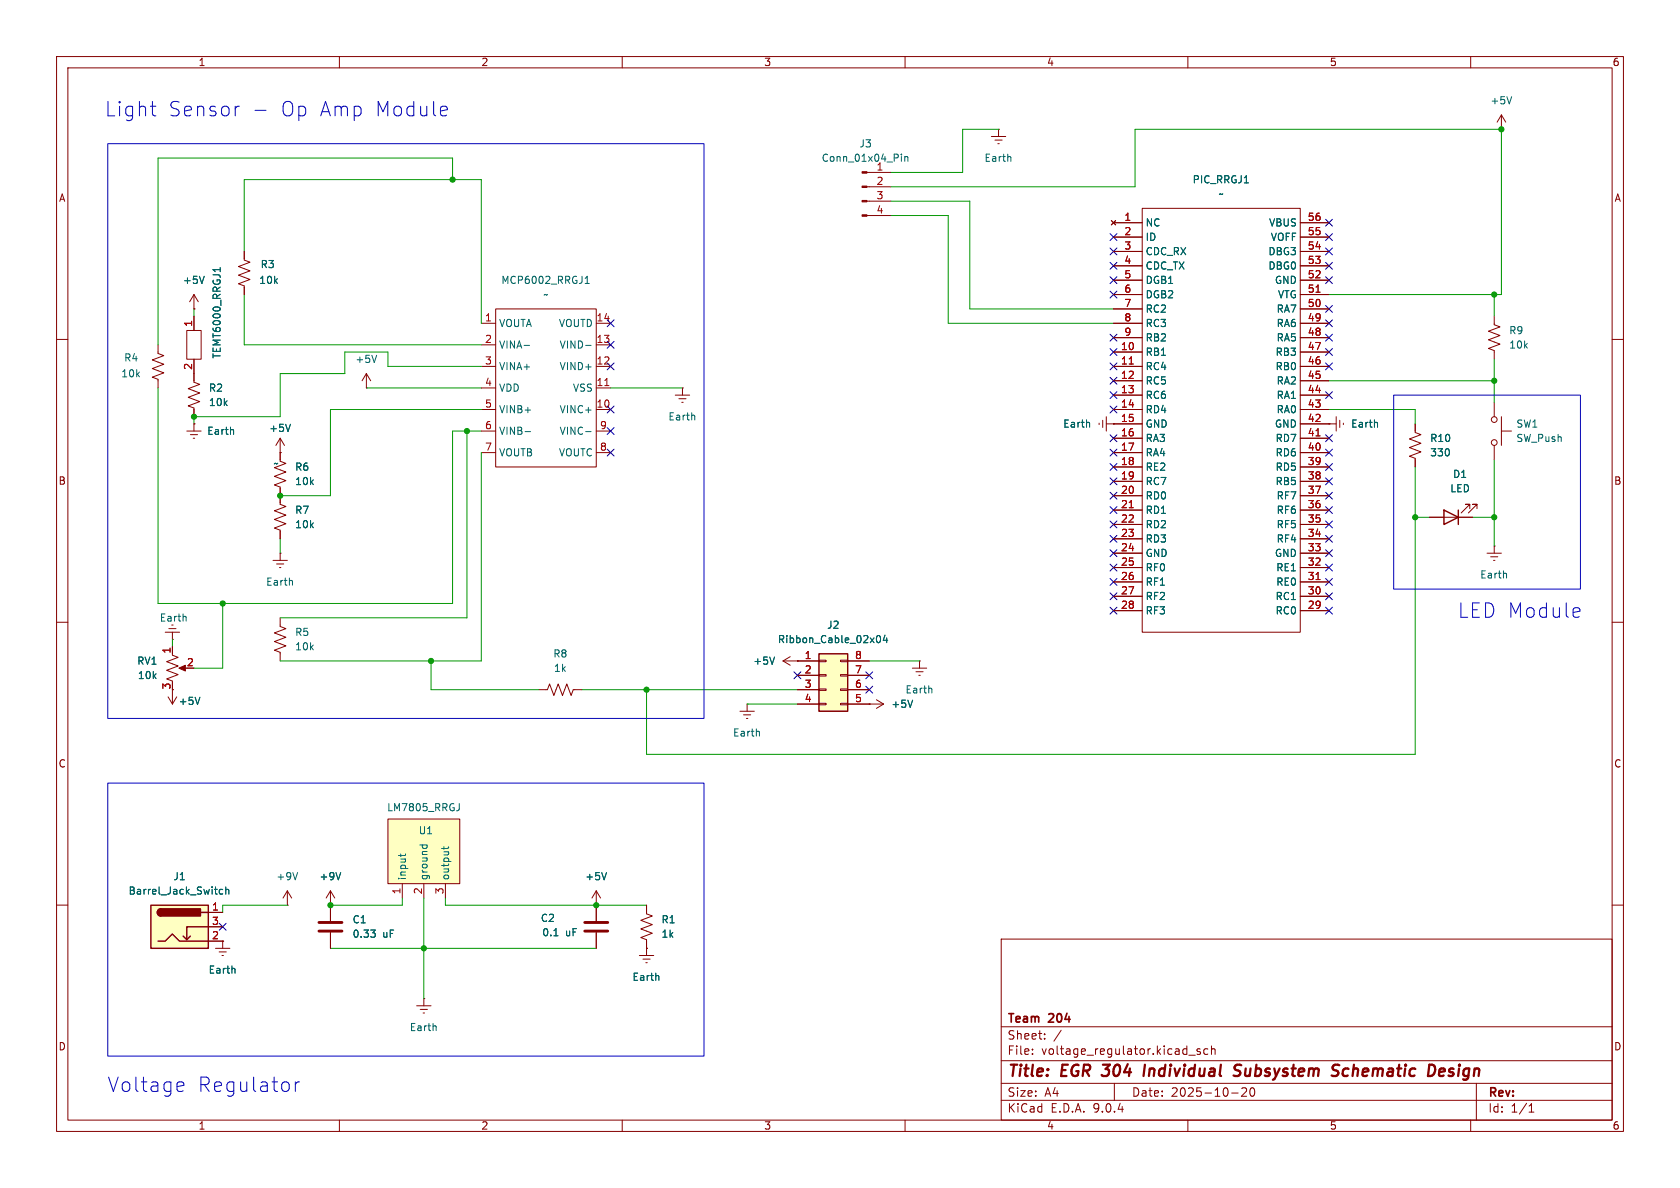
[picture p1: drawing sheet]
<svg xmlns="http://www.w3.org/2000/svg" width="297mm" height="210mm" viewBox="0 0 297 210" stroke-linecap="round" stroke-linejoin="round" font-family="sans-serif">
<g fill="none" stroke="#840000" stroke-width=".18">
<path d="M10 10h277v190h-277zM12 12h273v186h-273zM60 10v2M110 10v2M160 10v2M210 10v2M260 10v2M10 60h2M285 60h2M10 110h2M161.3 118.1h2.5M161.9 118.7h1.3"/>
<path d="M162.4 119.4h.3M162.6 116.8h.1M162.6 116.8v1.3M285 110h2M29.7 123.2l.8 1.3M30.5 121.9v2.6M31.2 123.2l-.7 1.3M10 160h2M177 166h108v32h-108zM285 160h2M60 198v2M110 198v2"/>
<path d="M160 198v2M177 194.5h108M177 191.5h108M177 187.5h108M177 181.5h108M182.5 186.3v.1M182.5 185.5v.1M184.7 183.6v.1M184.7 182.8v.1M187.6 182.1l-1.3 2M197 191.5v3M210 198v2"/>
<path d="M210.2 186.5h1.1M212.2 185.5l-.4-.1-.2 .2 .1 .2 .5 .2v.3h-.6M213.5 185.5l-.4-.1-.3 .3v.4l.2 .2h.5M214.2 185.5l.2-.1 .3 .1 .1 .9M214.2 184.9v1.5M217.7 193.2h1.2M220.1 192.3l-.6 .1M220.3 192.4v.5l-.8 .9h.9M221.1 192.4a.81 .81 0 0 0 .4 1.4l.2-.1 .1-.5-.1-.8M260 198v2M261 191.5v6.5M270.3 196.6h.9"/>
<path d="M270.3 195.5l.4-.4v1.5"/>
</g>
<path d="M202.4 188.2l-.2 2M219.4 188.3a.85 .85 0 0 0-1 .1 .45 .45 0 0 0 .2 .8l.3 .1a.49 .49 0 0 1 .4 .5 .49 .49 0 0 1-.5 .4l-.7-.1M236.5 189.4a.44 .44 0 0 1 0 .6M236.5 188.2l.3 .1M238.2 188.9a.66 .66 0 0 0-.8 .4v.7l.3 .2h.4M254.4 189.5l1-.1v-.4l-.2-.1-.6 .1-.2 .9 .2 .3 .6-.1" fill="none" stroke="#840000" stroke-width=".4"/>
<path d="M35.3 123.3l-.4 1.2M164.7 121.7v.8" fill="none" stroke="#006464" stroke-width=".18"/>
<path d="M144.8 115.6h5.1v10.1h-5.1z" fill="#ffffc2"/>
<path d="M144.8 115.6h5.1v10.1h-5.1z" fill="none" stroke="#840000" stroke-width=".25"/>
<g fill="none" stroke="#840000" stroke-width=".18">
<path d="M153.3 30.5h4.2M153.3 33h4.2M153.3 35.6h4.2M153.3 38.1h4.2M175.3 24.1h2.5M175.9 24.8h1.3M176.4 25.4h.3M176.5 22.9h.1M176.5 22.9v1.2M85.1 57.2h2.5M87.6 54.6h17.8v28h-17.8zM105.4 57.2h2.5"/>
<path d="M85.1 61h2.5M85.1 64.8h2.5M85.1 68.6h2.5M85.1 72.4h2.5M85.1 76.2h2.5M105.4 61h2.5M105.4 64.8h2.5M105.4 68.6h2.5M105.4 72.4h2.5M105.4 76.2h2.5M119.4 69.9h2.5M120 70.5h1.3"/>
<path d="M120.5 71.1h.3M120.6 68.6h.1M120.6 68.6v1.3M194.3 74.8v.3M194.9 74.3v1.3M195.6 74.9h1.2M195.6 73.7v2.5M196.8 74.9h.1M264.2 71.1v2.6M264.2 78.7v2.6M265.4 76.2h1.8M265.4 73.7v5"/>
<path d="M85.1 80h2.5M105.4 80h2.5M30.5 115.8l1 .4-2 .8 2 .7-2 .8 2 .8-2 .7 1 .4v.3M30.5 114.3v1.3M32 118.1h1M49.5 109.2v1.5l1 .4-2 .8 2 .7-2 .8 2 .8-2 .7 1 .4v1.5M138.4 116.8h6.4M138.4 116.8l1.3 .8M139.7 116.1l-1.3 .7M141 116.8h.1M141 119.4h3.8M144.8 116.7h1.2v.3h-1.2z"/>
<path d="M144.8 119.3h1.2v.2h-1.2zM148.6 116.7h1.3v.3h-1.3zM148.6 119.3h1.3v.2h-1.3zM149.9 116.8h3.8M149.9 119.4h3.8M95.2 121.9h1.6l.4-1 .7 2 .8-2 .7 2 .8-2 .8 2 .3-1h1.6M130.8 125.7h2.5M131.4 126.4h1.3M132 127h.2M132.1 124.5h.1M132.1 124.5v1.2M141 121.9h3.8"/>
<path d="M141 124.5h3.8M144.8 121.8h1.2v.2h-1.2zM144.8 124.3h1.2v.3h-1.2zM148.6 121.8h1.3v.2h-1.3zM148.6 124.3h1.3v.3h-1.3zM149.9 121.9h3.8M149.9 124.5h6.3M153.7 124.5h.1M154.9 123.7l1.3 .8M156.2 124.5l-1.3 .7M105.4 157.5l-.8 1.3M105.4 157.5l.8 1.3"/>
<path d="M105.4 157.5v5.3M58.4 160v2.8M58.4 164.8v2.8M73.7 177.8h2.5M74.3 178.4h1.3M74.8 179.1h.3M74.9 176.5h.1M74.9 176.5v1.3M105.4 160h.1M105.4 164.8v2.8M113 168.9h2.6M113.7 169.5h1.2"/>
<path d="M114.2 170.2h.2M114.3 160v1.5l1 .4-2 .8 2 .7-2 .8 2 .8-2 .7 1 .4v2.8M114.3 167.6h.1"/>
<circle cx="264.2" cy="74.2" r=".51"/>
<circle cx="264.2" cy="78.2" r=".51"/>
</g>
<g fill="none" stroke="#006464" stroke-width=".18">
<path d="M159.4 27.2v.2M159.4 27.7v.8M160 27.7v.8M160 27.8l.1-.1h.3l.1 .8M178.6 27.7l.1 .8M103.4 50.1h.8M103.4 49.2l.4-.4v1.3M92.7 61.1h.9M92.8 76.3h1M103.5 61.1h1M103.5 76.3h1M122.8 73.5v.7"/>
<path d="M192.6 74.7v.8M136.9 116.1l-.4 1.3M154.9 112.8l.2-.3 .1-.2a.68 .68 0 0 1 .5 .7 .68 .68 0 0 1-.5 .6l-.1-.1-.2-.4M156.5 112.3l-.4 .9h.8M156.8 112.8v.8M134.2 129.3l.1 .8M161.3 123.8l-.4 1.2M107.2 154.2l-.4 1.3M65.5 164.4h.8l-.4 .5M66.2 165l.1 .1-.1 .5M97.9 165.4h.8M116.4 172.5l.1 .8"/>
<path d="M77 181.4l.1 .8"/>
</g>
<path d="M106.9 68.2h.7" fill="none" stroke="#a90000" stroke-width=".18"/>
<path d="M56.4 163.1h4.1M56.4 164.6h4.1M103.4 163.1h4M103.4 164.6h4" fill="none" stroke="#840000" stroke-width=".51"/>
<g fill="#840000" stroke="#840000" stroke-width=".18">
<path d="M152.4 30.4h.9v.2h-.9z"/>
<path d="M152.4 32.9h.9v.2h-.9z"/>
<path d="M152.4 35.4h.9v.3h-.9z"/>
<path d="M152.4 38h.9v.2h-.9z"/>
<path d="M31.6 118.1l1.2-.5v1z"/>
</g>
<path d="M68.6 144.8h12.7v11.4h-12.7z" fill="#ffffc2"/>
<g fill="none" stroke="#840000" stroke-width=".18">
<path d="M50.8 157.5l-.8 1.3M50.8 157.5l.8 1.3M50.8 157.5v2.5M58.4 157.5l-.7 1.3M58.4 157.5l.8 1.3M58.4 157.5v2.5M68.6 144.8h12.7v11.4h-12.7zM71.1 156.2v2.6M74.9 156.2v2.6M78.7 156.2v2.6M38.1 167.6h2.5M38.7 168.3h1.3"/>
<path d="M39.2 168.9h.3M39.4 166.4h.1M39.4 166.4v1.2M50.8 160h.1M58.4 160h.1"/>
</g>
<path d="M52.6 154.2l-.4 1.3M60.2 154.2l-.4 1.3M70.9 150.9v.5M71.7 150.9l-.2 .3h-1.1M74.2 149.4h1.3M74.7 149.4v.3M75.4 149.4l.1 .3M78.5 149.7v.5M79.3 149.7l-.2 .3h-1.1M81.2 142.1v.9l-.4 .3M41.5 171.2v.8" fill="none" stroke="#006464" stroke-width=".18"/>
<path d="M26.7 160h10.1v7.6h-10.1z" fill="#ffffc2"/>
<path d="M255.3 90.2l2.5 1.2-2.5 1.3zM257.8 90.2v2.5M26.7 160h10.1v7.6h-10.1zM27.9 166.4h1.3l1.3-1.3 1.2 1.3h5.1M28.4 160.7a.64 .64 0 0 0-.6 .6 .64 .64 0 0 0 .6 .6M33.7 165.5l-.7 .6M35.6 161.3h1.2M36.8 163.8h-3.8v2.3l-.6-.6" fill="none" stroke="#840000" stroke-width=".25"/>
<g fill="#840000" stroke="#840000" stroke-width=".25">
<path d="M28 160.8l.4-.1v1.2a.63 .63 0 0 1-.5-.4 .63 .63 0 0 1 .1-.7z"/>
<path d="M28.4 160.7h7v1.2h-7z"/>
</g>
<g fill="none" stroke="#840000" stroke-width=".18">
<path d="M196.5 39l.7 .8M196.8 39.4h5.1M197.2 39l-.7 .8M201.9 36.8h28v75h-28zM229.9 39.4h5M265.4 22.9h.1M265.4 20.3l-.7 1.3M265.4 20.3l.8 1.3M265.4 20.3v2.6M33 58.4h2.6v5.1h-2.6zM34.3 54.6h.1M34.3 52.1v2.5"/>
<path d="M34.3 55.9v2.5M34.3 52.1l-.8 1.2M34.3 52.1l.8 1.2M43.2 44.5v1.5l1 .4-2 .7 2 .8-2 .7 2 .8-2 .8 1 .3v1.6M196.8 41.9h5.1M196.8 44.5h5.1M196.8 47h5.1M196.8 49.5h5.1M196.8 52.1h5.1M196.8 54.6h5.1M196.8 57.2h5.1M196.8 59.7h5.1"/>
<path d="M229.9 41.9h5M229.9 44.5h5M229.9 47h5M229.9 49.5h5M229.9 52.1h5M229.9 54.6h5M229.9 57.2h5M229.9 59.7h5M264.2 55.9v1.5l1 .4-2.1 .7 2.1 .8-2.1 .8 2.1 .7-2.1 .8 1.1 .4v1.5M27.9 61v1.5l1.1 .4-2.1 .7 2.1 .8-2.1 .8 2.1 .7-2.1 .8 1 .4v1.5M33 76.2h2.6M33.7 76.8h1.2"/>
<path d="M34.2 77.5h.2M34.3 74.9h.1M34.3 63.5v4.1l1 .3-2 .8 2 .8-2 .7 2 .8-2 .8 1 .3v1.6M34.3 74.9v1.3M49.5 77.5v4l1 .4-2 .8 2 .7-2 .8 2 .8-2 .7 1 .4v3.1l1 .3-2 .8 2 .8-2 .7 2 .8-2 .7 1 .4v1.6M49.5 77.5l-.7 1.2M49.5 77.5l.8 1.2M64.8 68.6h.1M64.8 66l-.8 1.3M64.8 66l.7 1.3M64.8 66v2.6M196.8 74.9h.1"/>
<path d="M196.8 74.9h5.1M196.8 62.2h5.1M196.8 64.8h5.1M196.8 67.3h5.1M196.8 69.9h5.1M196.8 72.4h5.1M196.8 77.5h5.1M229.9 74.9h6.3M229.9 62.2h5M229.9 64.8h5M229.9 67.3h5M229.9 69.9h5"/>
<path d="M229.9 72.4h5M229.9 77.5h5M234.9 74.9h.1M236.2 73.7v2.5M236.9 74.3v1.3M237.5 74.8v.3M250.2 74.9v1.6l1 .3-2 .8 2 .8-2 .7 2 .8-2 .7 1 .4v1.6M48.3 99.1h2.5M48.9 99.7h1.3M49.5 80h.1M49.5 97.8h.1M49.5 97.8v1.3"/>
<path d="M196.8 97.8h5.1M196.8 80h5.1M196.8 82.6h5.1M196.8 85.1h5.1M196.8 87.6h5.1M196.8 90.2h5.1M196.8 92.7h5.1M196.8 95.3h5.1M229.9 97.8h5M229.9 80h5M229.9 82.6h5M229.9 85.1h5"/>
<path d="M229.9 87.6h5M229.9 90.2h5M229.9 92.7h5M229.9 95.3h5M252.7 91.4h7.6M259.8 89.9v-.7h-.7h.7l-1.5 1.5M261.1 89.9v-.7h-.8h.8l-1.5 1.5M262.9 97.8h2.5M263.5 98.4h1.3M264 99.1h.3M264.2 96.5h.1M264.2 96.5v1.3"/>
<path d="M29.2 111.8h2.5M29.8 111.1h1.3M30.5 113h.1M30.5 111.8v1.2M30.5 114.3v1.3M49.4 100.3h.3M141 116.8h.1M141 116.8h3.8M141 119.4h3.8M149.9 116.8h3.8M149.9 119.4h3.8M196.8 100.3h5.1"/>
<path d="M196.8 102.9h5.1M196.8 105.4h5.1M196.8 108h5.1M229.9 100.3h5M229.9 102.9h5M229.9 105.4h5M229.9 108h5M141 121.9h3.8M141 124.5h3.8M149.9 121.9h3.8M149.9 124.5h3.8M153.7 124.5h.1"/>
<path d="M36.8 161.3h2.6M36.8 163.8h2.6M36.8 166.4h2.6M39.4 166.4h.1M58.4 160h.1M58.4 160v2.8M58.4 164.8v2.8M105.4 160h.1M105.4 160v2.8M105.4 164.8v2.8M114.3 167.6h.1M114.3 160v1.3"/>
<path d="M114.3 166.4v1.2"/>
</g>
<g fill="none" stroke="#006464" stroke-width=".18">
<path d="M267.2 17.1l-.4 1.3M36.1 48.8l-.4 1.3M38.9 47.3v.7M38.9 47.7h-1.2l.1 .1M41.2 76l.1 .8M51.3 75l-.4 1.3M66.6 62.8l-.4 1.3M192.6 74.7v.8M243.5 74.7v.8M32.9 109v.8M51.6 102.7l.1 .7M136.9 116.1l-.4 1.3"/>
<path d="M154.9 112.8l.2-.3 .1-.2a.68 .68 0 0 1 .5 .7 .68 .68 0 0 1-.5 .6l-.1-.1-.2-.4M156.5 112.3l-.4 .9h.8M156.8 112.8v.8M266.3 101.4v.8M35.3 123.3l-.4 1.2M161.3 123.8l-.4 1.2M39.4 157.3l-.4-.1-.2 .3 .1 .5h.5M39.9 157.3l.2-.1 .3 .1 .1 .8M39.9 156.8v1.3M60.2 154.2l-.4 1.3M107.2 154.2l-.4 1.3M41.5 171.2v.8"/>
<path d="M65.5 164.4h.8l-.4 .5M66.2 165l.1 .1-.1 .5M97.9 165.4h.8M116.4 172.5l.1 .8"/>
</g>
<path d="M232.7 51.7h.7M199.6 64.4h.8M232.7 77.1h.7M199.6 89.8h.8M232.7 102.5h.7" fill="none" stroke="#a90000" stroke-width=".18"/>
<g fill="none" stroke="#009600" stroke-width=".18">
<path d="M80 31.8v-3.9h-52.1v33.1M157.5 38.1h10.1v19.1h29.2M157.5 35.6h13.9v19h25.4M157.5 33h43.2v-10.1h64.7v29.2h-30.5M176.5 22.9h-6.3v7.6h-12.7M34.3 54.6v1.3M43.2 44.5v-12.7h41.9v25.4M43.2 52.1v8.9h41.9M264.2 52.1v3.8M27.9 68.6v38.1h52.1v-30.5h5.1M64.8 68.6h20.3M82.5 76.2v33h-33"/>
<path d="M85.1 72.4h-26.7v15.2h-8.9M85.1 64.8h-16.5v-2.6h-7.6v3.8h-11.5v7.7h-15.2v1.2M107.9 68.6h12.7M234.9 72.4h15.3v2.5M234.9 67.3h29.3M264.2 63.5v7.6M49.5 95.3v2.5M85.1 80v36.8h-35.6M250.2 82.6v50.8h-135.9v-11.5M250.2 91.4h2.5M260.3 91.4h3.9M264.2 81.3v15.2"/>
<path d="M30.5 113v1.3M39.4 106.7v11.4h-5.1M76.2 116.8v5.1h19M153.7 116.8h8.9M102.9 121.9h38.1M132.1 124.5h8.9M71.1 158.8v1.2h-12.7M74.9 158.8v17.7M78.7 158.8v1.2h35.6M50.8 160h-11.4v1.3M58.4 167.6h47"/>
</g>
<g fill="none" stroke="#000084" stroke-width=".18">
<path d="M234.3 38.8l1.3 1.2M235.6 38.8l-1.3 1.2M107.3 56.5l1.3 1.3M108.6 56.5l-1.3 1.3M196.2 46.4l1.3 1.2M196.2 48.9l1.3 1.2M196.2 59.1l1.3 1.2M196.2 51.5l1.3 1.2M196.2 41.3l1.3 1.2M196.2 43.8l1.3 1.3M197.5 46.4l-1.3 1.2M197.5 48.9l-1.3 1.2"/>
<path d="M197.5 59.1l-1.3 1.2M197.5 51.5l-1.3 1.2M197.5 41.3l-1.3 1.2M197.5 43.8l-1.3 1.3M234.3 48.9l1.3 1.2M234.3 54l1.3 1.2M234.3 46.4l1.3 1.2M234.3 56.5l1.3 1.3M234.3 43.8l1.3 1.3M234.3 41.3l1.3 1.2M234.3 59.1l1.3 1.2M235.6 48.9l-1.3 1.2"/>
<path d="M235.6 54l-1.3 1.2M235.6 46.4l-1.3 1.2M235.6 56.5l-1.3 1.3M235.6 43.8l-1.3 1.3M235.6 41.3l-1.3 1.2M235.6 59.1l-1.3 1.2M107.3 75.6l1.3 1.2M107.3 71.8l1.3 1.2M107.3 60.4l1.3 1.2M107.3 64.2l1.3 1.2M107.3 79.4l1.3 1.2M108.6 75.6l-1.3 1.2"/>
<path d="M108.6 71.8l-1.3 1.2M108.6 60.4l-1.3 1.2M108.6 64.2l-1.3 1.2M108.6 79.4l-1.3 1.2M196.2 69.2l1.3 1.3M196.2 71.8l1.3 1.2M196.2 64.2l1.3 1.2M196.2 61.6l1.3 1.2M196.2 66.7l1.3 1.2M196.2 76.9l1.3 1.2M196.2 79.4l1.3 1.2M197.5 69.2l-1.3 1.3"/>
<path d="M197.5 71.8l-1.3 1.2M197.5 64.2l-1.3 1.2M197.5 61.6l-1.3 1.2M197.5 66.7l-1.3 1.2M197.5 79.4l-1.3 1.2M197.5 76.9l-1.3 1.2M234.3 79.4l1.3 1.2M234.3 69.2l1.3 1.3M234.3 76.9l1.3 1.2M234.3 64.2l1.3 1.2M234.3 61.6l1.3 1.2M235.6 79.4l-1.3 1.2"/>
<path d="M235.6 69.2l-1.3 1.3M235.6 76.9l-1.3 1.2M235.6 64.2l-1.3 1.2M235.6 61.6l-1.3 1.2M196.2 87l1.3 1.2M196.2 81.9l1.3 1.3M196.2 89.6l1.3 1.2M196.2 92.1l1.3 1.2M196.2 97.2l1.3 1.2M196.2 99.7l1.3 1.2M196.2 94.6l1.3 1.3M196.2 84.5l1.3 1.2"/>
<path d="M197.5 87l-1.3 1.2M197.5 81.9l-1.3 1.3M197.5 92.1l-1.3 1.2M197.5 84.5l-1.3 1.2M197.5 94.6l-1.3 1.3M197.5 89.6l-1.3 1.2M197.5 97.2l-1.3 1.2M197.5 99.7l-1.3 1.2M234.3 92.1l1.3 1.2M234.3 89.6l1.3 1.2M234.3 99.7l1.3 1.2M234.3 87l1.3 1.2"/>
<path d="M234.3 97.2l1.3 1.2M234.3 94.6l1.3 1.3M234.3 81.9l1.3 1.3M234.3 84.5l1.3 1.2M235.6 92.1l-1.3 1.2M235.6 89.6l-1.3 1.2M235.6 99.7l-1.3 1.2M235.6 87l-1.3 1.2M235.6 97.2l-1.3 1.2M235.6 94.6l-1.3 1.3M235.6 81.9l-1.3 1.3M235.6 84.5l-1.3 1.2"/>
<path d="M140.4 118.8l1.2 1.2M141.6 118.8l-1.2 1.2M153.1 118.8l1.2 1.2M154.3 118.8l-1.2 1.2M196.2 104.8l1.3 1.2M196.2 102.3l1.3 1.2M196.2 107.3l1.3 1.3M197.5 107.3l-1.3 1.3M197.5 102.3l-1.3 1.2M197.5 104.8l-1.3 1.2M234.3 102.3l1.3 1.2M234.3 104.8l1.3 1.2"/>
<path d="M234.3 107.3l1.3 1.3M235.6 102.3l-1.3 1.2M235.6 104.8l-1.3 1.2M235.6 107.3l-1.3 1.3M153.1 121.3l1.2 1.2M154.3 121.3l-1.2 1.2M38.8 163.2l1.2 1.2M40 163.2l-1.2 1.2"/>
</g>
<g fill="none" stroke="#0000c2" stroke-width=".18">
<path d="M26.6 18.8h1M42.1 18.8h.2M45.1 19.5h1.9M78.7 18.8l.3 .1 .1 .5-1.2 .2M19 25.4h105.5v101.6h-105.5zM27.3 20.5h.3M79 20.4l-.3 .1M246.4 69.9h33v34.2h-33zM279 107.4l.2 .1 .1 .5-1.2 .3M279.2 109l-.2 .1M19 138.4h105.5v48.3h-105.5zM31.7 191.2l.7 .2 .1 .5-1.2 .2"/>
<path d="M32.4 192.8l-.7 .1M52.2 191.2v1.7M52.9 191.2a.65 .65 0 0 0-.7 .5"/>
</g>
<g fill="#009600" stroke="#009600" stroke-width=".18">
<circle cx="114.3" cy="121.9" r=".46"/>
<circle cx="82.5" cy="76.2" r=".46"/>
<circle cx="49.5" cy="87.6" r=".46"/>
<circle cx="264.2" cy="91.4" r=".46"/>
<circle cx="250.2" cy="91.4" r=".46"/>
<circle cx="58.4" cy="160" r=".46"/>
<circle cx="76.2" cy="116.8" r=".46"/>
<circle cx="39.4" cy="106.7" r=".46"/>
<circle cx="74.9" cy="167.6" r=".46"/>
<circle cx="105.4" cy="160" r=".46"/>
<circle cx="264.2" cy="67.3" r=".46"/>
<circle cx="264.2" cy="52.1" r=".46"/>
<circle cx="265.4" cy="22.9" r=".46"/>
<circle cx="80" cy="31.8" r=".46"/>
<circle cx="34.3" cy="73.7" r=".46"/>
</g>
<g font-size="3.5" fill="#0000c2">
<text x="18.5" y="20.8">Light</text>
<text x="29.7" y="20.8">Sensor</text>
<text x="49.4" y="20.8">Op Amp</text>
<text x="66" y="20.8">Module</text>
<text x="257.7" y="109.5">LED Module</text>
<text x="19" y="193.3">Voltage</text>
<text x="34.9" y="193.3">Regulator</text>
</g>
<g font-size="2.8" fill="#840000">
<text x="178" y="190.9">Title:</text>
<text x="187.7" y="190.9">EGR 304</text>
<text x="203.8" y="190.9">Individual</text>
<text x="220.6" y="190.9">Subsystem</text>
<text x="238.8" y="190.9">Schematic</text>
<text x="256.5" y="190.9">Design</text>
</g>
<g font-size="2.1" fill="#840000">
<text x="178" y="184">Sheet:</text>
<text x="178" y="181.2">Team</text>
<text x="185.5" y="181.2">204</text>
<text x="178" y="186.7">File:</text>
<text x="184.1" y="186.7">voltage_regulator.kicad_sch</text>
<text x="178" y="196.9">KiCad</text>
<text x="178" y="194.1">Size:</text>
<text x="184.7" y="194.1">A4</text>
<text x="185.7" y="196.9">E.D.A.</text>
<text x="193.3" y="196.9">9.0.4</text>
<text x="200" y="194.1">Date:</text>
<text x="207" y="194.1">2025-10-20</text>
<text x="263" y="194.3">Rev:</text>
<text x="263" y="196.9">Id:</text>
<text x="267.1" y="196.9">1/1</text>
</g>
<g font-size="1.8" fill="#840000">
<text x="35" y="11.9">1</text>
<text x="85" y="11.9">2</text>
<text x="135" y="11.9">3</text>
<text x="185" y="11.9">4</text>
<text x="235" y="11.9">5</text>
<text x="285" y="11.9">6</text>
<text x="10.3" y="35.9">A</text>
<text x="285.3" y="35.9">A</text>
<text x="10.3" y="85.9">B</text>
<text x="285.3" y="85.9">B</text>
<text x="30.2" y="122" transform="rotate(-90 30.2 122)">3</text>
<text x="10.3" y="135.9">C</text>
<text x="285.3" y="135.9">C</text>
<text x="10.3" y="185.9">D</text>
<text x="285.3" y="185.9">D</text>
<text x="35" y="199.9">1</text>
<text x="85" y="199.9">2</text>
<text x="135" y="199.9">3</text>
<text x="185" y="199.9">4</text>
<text x="235" y="199.9">5</text>
<text x="285" y="199.9">6</text>
</g>
<g font-size="1.8" fill="#006464">
<text x="263.4" y="18.6">+5V</text>
<text x="145.2" y="28.8">Conn_01x04_Pin</text>
<text x="151.8" y="26.3">J3</text>
<text x="173.9" y="28.8">Earth</text>
<text x="154.9" y="30.2">1</text>
<text x="210.7" y="32.6">PIC_RRGJ1</text>
<text x="215.3" y="35.2">~</text>
<text x="202.4" y="40.2">NC</text>
<text x="224.3" y="40.2">VBUS</text>
<text x="46" y="47.6">R3</text>
<text x="202.4" y="42.8">ID</text>
<text x="202.4" y="45.3">CDC_RX</text>
<text x="202.4" y="47.9">CDC_TX</text>
<text x="224.1" y="45.3">DBG3</text>
<text x="224.1" y="47.9">DBG0</text>
<text x="224.6" y="42.8">VOFF</text>
<text x="32.3" y="50.4">+5V</text>
<text x="45.7" y="50.4">10k</text>
<text x="88.5" y="50.4">MCP6002_RRGJ1</text>
<text x="96" y="52.9">~</text>
<text x="202.4" y="50.4">DGB1</text>
<text x="202.4" y="52.9">DGB2</text>
<text x="225.3" y="50.4">GND</text>
<text x="225.8" y="52.9">VTG</text>
<text x="88.1" y="58">VOUTA</text>
<text x="98.7" y="58">VOUTD</text>
<text x="202.4" y="55.5">RC2</text>
<text x="202.4" y="58">RC3</text>
<text x="225.6" y="55.5">RA7</text>
<text x="225.6" y="58">RA6</text>
<text x="266.7" y="59.3">R9</text>
<text x="21.9" y="64.1">R4</text>
<text x="39.2" y="63.5" transform="rotate(-90 39.2 63.5)">TEMT6000_RRGJ1</text>
<text x="62.7" y="64.4">+5V</text>
<text x="88.1" y="61.8">VINA-</text>
<text x="88.1" y="65.6">VINA+</text>
<text x="98.8" y="61.8">VIND-</text>
<text x="98.8" y="65.6">VIND+</text>
<text x="202.4" y="60.6">RB2</text>
<text x="202.4" y="63.1">RB1</text>
<text x="202.4" y="65.6">RC4</text>
<text x="225.4" y="63.1">RB3</text>
<text x="225.4" y="65.6">RB0</text>
<text x="225.6" y="60.6">RA5</text>
<text x="266.7" y="61.8">10k</text>
<text x="21.3" y="66.9">10k</text>
<text x="36.8" y="69.4">R2</text>
<text x="36.8" y="72">10k</text>
<text x="88.1" y="69.4">VDD</text>
<text x="101.2" y="69.4">VSS</text>
<text x="202.4" y="68.2">RC5</text>
<text x="202.4" y="70.7">RC6</text>
<text x="225.6" y="68.2">RA2</text>
<text x="225.6" y="70.7">RA1</text>
<text x="36.5" y="77.1">Earth</text>
<text x="47.5" y="76.6">+5V</text>
<text x="88.1" y="73.3">VINB+</text>
<text x="88.1" y="77.1">VINB-</text>
<text x="98.8" y="73.3">VINC+</text>
<text x="98.8" y="77.1">VINC-</text>
<text x="118.1" y="74.5">Earth</text>
<text x="187.9" y="75.8">Earth</text>
<text x="202.4" y="73.3">RD4</text>
<text x="202.4" y="75.8">GND</text>
<text x="225.3" y="75.8">GND</text>
<text x="225.6" y="73.3">RA0</text>
<text x="238.8" y="75.8">Earth</text>
<text x="268" y="75.8">SW1</text>
<text x="48.3" y="82.8">~</text>
<text x="52.1" y="83.4">R6</text>
<text x="88.1" y="80.9">VOUTB</text>
<text x="98.7" y="80.9">VOUTC</text>
<text x="202.4" y="78.3">RA3</text>
<text x="202.4" y="80.9">RA4</text>
<text x="202.4" y="83.4">RE2</text>
<text x="225.4" y="78.3">RD7</text>
<text x="225.4" y="80.9">RD6</text>
<text x="225.4" y="83.4">RD5</text>
<text x="252.7" y="80.9">330</text>
<text x="252.7" y="78.3">R10</text>
<text x="268" y="78.3">SW_Push</text>
<text x="52.1" y="86">10k</text>
<text x="202.4" y="86">RC7</text>
<text x="202.4" y="88.5">RD0</text>
<text x="225.4" y="86">RB5</text>
<text x="225.6" y="88.5">RF7</text>
<text x="256.3" y="87.2">LED</text>
<text x="256.8" y="84.7">D1</text>
<text x="52.1" y="91">R7</text>
<text x="52.1" y="93.6">10k</text>
<text x="202.4" y="91">RD1</text>
<text x="202.4" y="93.6">RD2</text>
<text x="225.6" y="91">RF6</text>
<text x="225.6" y="93.6">RF5</text>
<text x="202.4" y="96.1">RD3</text>
<text x="202.4" y="98.7">GND</text>
<text x="202.4" y="101.2">RF0</text>
<text x="225.3" y="98.7">GND</text>
<text x="225.5" y="101.2">RE1</text>
<text x="225.6" y="96.1">RF4</text>
<text x="46.9" y="103.7">Earth</text>
<text x="202.4" y="103.7">RF1</text>
<text x="202.4" y="106.3">RF2</text>
<text x="225.4" y="106.3">RC1</text>
<text x="225.5" y="103.7">RE0</text>
<text x="261.6" y="102.5">Earth</text>
<text x="28.2" y="110.1">Earth</text>
<text x="52.1" y="112.6">R5</text>
<text x="137.4" y="113.9">Ribbon_Cable_02x04</text>
<text x="146.1" y="111.4">J2</text>
<text x="202.4" y="108.8">RF3</text>
<text x="225.4" y="108.8">RC0</text>
<text x="24.2" y="117.7">RV1</text>
<text x="52.1" y="115.2">10k</text>
<text x="97.7" y="116.4">R8</text>
<text x="97.8" y="119">1k</text>
<text x="133.1" y="117.7">+5V</text>
<text x="24.3" y="120.2">10k</text>
<text x="31.5" y="124.8">+5V</text>
<text x="157.5" y="125.3">+5V</text>
<text x="160" y="122.8">Earth</text>
<text x="129.5" y="130.4">Earth</text>
<text x="68.3" y="143.6">LM7805_RRGJ</text>
<text x="73.9" y="147.7">U1</text>
<text x="30.6" y="155.8">J1</text>
<text x="48.8" y="155.8">+9V</text>
<text x="56.4" y="155.8">+9V</text>
<text x="72" y="155.7" transform="rotate(-90 72 155.7)">input</text>
<text x="75.8" y="155.7" transform="rotate(-90 75.8 155.7)">ground</text>
<text x="79.6" y="155.7" transform="rotate(-90 79.6 155.7)">output</text>
<text x="103.4" y="155.8">+5V</text>
<text x="22.6" y="158.3">Barrel_Jack_Switch</text>
<text x="62.2" y="163.4">C1</text>
<text x="62.2" y="166">0.33</text>
<text x="67.6" y="166">uF</text>
<text x="95.5" y="163.2">C2</text>
<text x="95.8" y="165.7">0.1</text>
<text x="100" y="165.7">uF</text>
<text x="116.8" y="163.4">R1</text>
<text x="116.8" y="166">1k</text>
<text x="36.8" y="172.3">Earth</text>
<text x="111.7" y="173.6">Earth</text>
<text x="72.3" y="182.5">Earth</text>
</g>
<g font-size="1.8" fill="#a90000">
<text x="154.9" y="32.8">2</text>
<text x="154.9" y="35.3">3</text>
<text x="154.9" y="37.8">4</text>
<text x="198.7" y="39.1">1</text>
<text x="198.7" y="41.7">2</text>
<text x="231.1" y="39.1">56</text>
<text x="231.1" y="41.7">55</text>
<text x="198.7" y="44.2">3</text>
<text x="198.7" y="46.7">4</text>
<text x="231.1" y="44.2">54</text>
<text x="231.1" y="46.7">53</text>
<text x="198.7" y="49.3">5</text>
<text x="198.7" y="51.8">6</text>
<text x="231.1" y="49.3">52</text>
<text x="231.1" y="51.8">51</text>
<text x="34" y="57.9" transform="rotate(-90 34 57.9)">1</text>
<text x="85.7" y="56.9">1</text>
<text x="105.4" y="56.9">14</text>
<text x="198.7" y="54.4">7</text>
<text x="198.7" y="56.9">8</text>
<text x="198.7" y="59.4">9</text>
<text x="231.1" y="54.4">50</text>
<text x="231.1" y="56.9">49</text>
<text x="231.1" y="59.4">48</text>
<text x="34" y="65.5" transform="rotate(-90 34 65.5)">2</text>
<text x="85.7" y="60.7">2</text>
<text x="85.7" y="64.5">3</text>
<text x="105.4" y="60.7">13</text>
<text x="105.4" y="64.5">12</text>
<text x="198.1" y="62">10</text>
<text x="198.1" y="64.5">11</text>
<text x="231.1" y="62">47</text>
<text x="231.1" y="64.5">46</text>
<text x="85.7" y="68.3">4</text>
<text x="105.4" y="68.3">11</text>
<text x="198.1" y="67.1">12</text>
<text x="198.1" y="69.6">13</text>
<text x="231.1" y="67.1">45</text>
<text x="231.1" y="69.6">44</text>
<text x="85.7" y="72.1">5</text>
<text x="85.7" y="75.9">6</text>
<text x="105.4" y="72.1">10</text>
<text x="106" y="75.9">9</text>
<text x="198.1" y="72.1">14</text>
<text x="198.1" y="74.7">15</text>
<text x="198.1" y="77.2">16</text>
<text x="231.1" y="72.1">43</text>
<text x="231.1" y="74.7">42</text>
<text x="231.1" y="77.2">41</text>
<text x="85.7" y="79.8">7</text>
<text x="106" y="79.8">8</text>
<text x="198.1" y="79.8">17</text>
<text x="198.1" y="82.3">18</text>
<text x="231.1" y="79.8">40</text>
<text x="231.1" y="82.3">39</text>
<text x="198.1" y="84.8">19</text>
<text x="198.1" y="87.4">20</text>
<text x="198.1" y="89.9">21</text>
<text x="231.1" y="84.8">38</text>
<text x="231.1" y="87.4">37</text>
<text x="231.1" y="89.9">36</text>
<text x="198.1" y="92.5">22</text>
<text x="198.1" y="95">23</text>
<text x="231.1" y="92.5">35</text>
<text x="231.1" y="95">34</text>
<text x="198.1" y="97.5">24</text>
<text x="198.1" y="100.1">25</text>
<text x="231.1" y="97.5">33</text>
<text x="231.1" y="100.1">32</text>
<text x="198.1" y="102.6">26</text>
<text x="198.1" y="105.2">27</text>
<text x="198.1" y="107.7">28</text>
<text x="231.1" y="102.6">31</text>
<text x="231.1" y="105.2">30</text>
<text x="231.1" y="107.7">29</text>
<text x="30.2" y="115.6" transform="rotate(-90 30.2 115.6)">1</text>
<text x="32.9" y="117.9">2</text>
<text x="142.2" y="116.6">1</text>
<text x="142.2" y="119.1">2</text>
<text x="151.1" y="116.6">8</text>
<text x="151.1" y="119.1">7</text>
<text x="142.2" y="121.7">3</text>
<text x="142.2" y="124.2">4</text>
<text x="151.1" y="121.7">6</text>
<text x="151.1" y="124.2">5</text>
<text x="37.4" y="161">1</text>
<text x="70.9" y="158.2" transform="rotate(-90 70.9 158.2)">1</text>
<text x="74.7" y="158.2" transform="rotate(-90 74.7 158.2)">2</text>
<text x="78.5" y="158.2" transform="rotate(-90 78.5 158.2)">3</text>
<text x="37.4" y="163.6">3</text>
<text x="37.4" y="166.1">2</text>
</g>
</svg>
